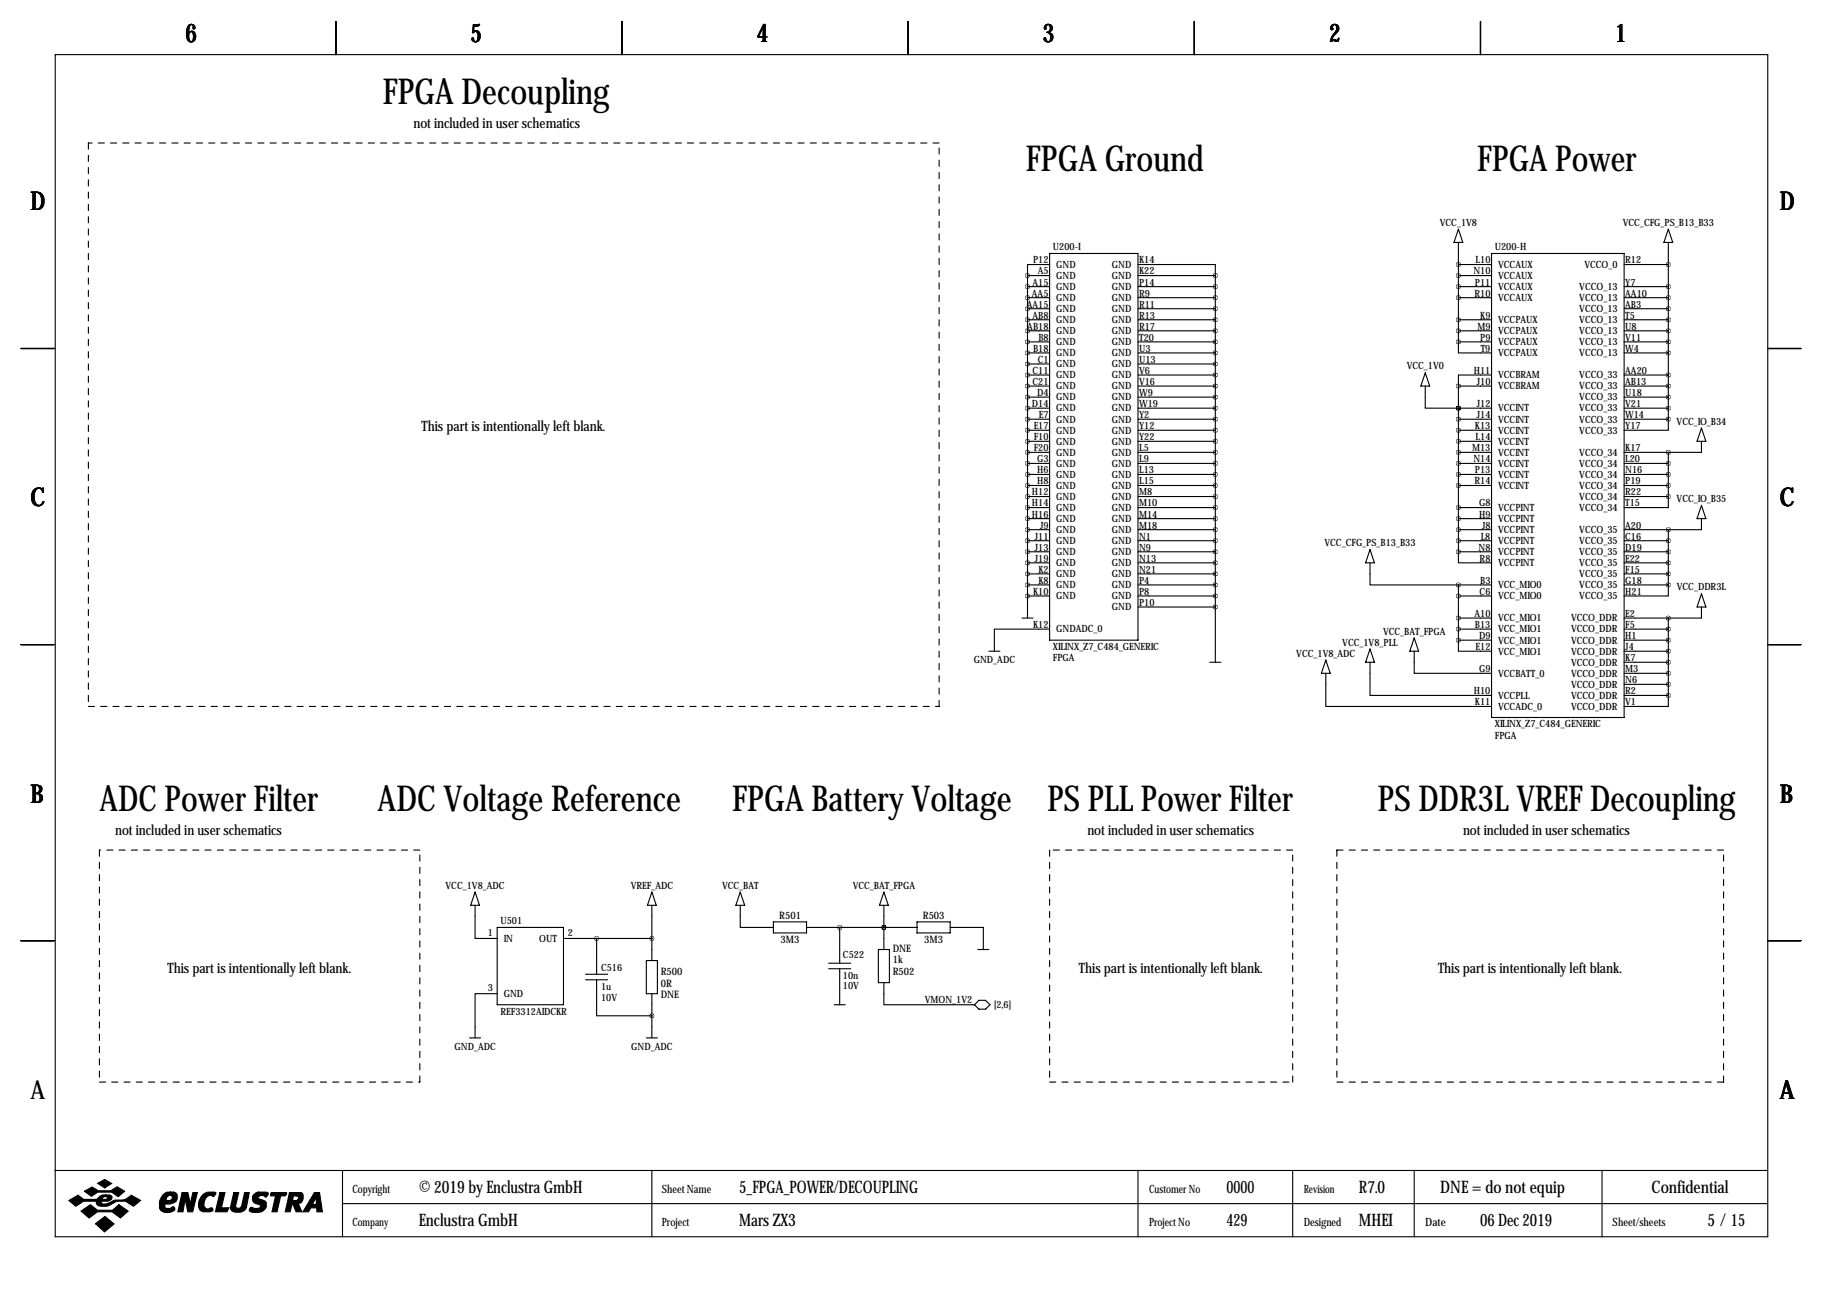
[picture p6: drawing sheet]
<svg xmlns="http://www.w3.org/2000/svg" width="419mm" height="297mm" viewBox="0 0 419 297" stroke-linecap="round" stroke-linejoin="round" font-family="sans-serif">
<g fill="none" stroke="#000" stroke-width=".25">
<path d="M12.7 12.6h393.7v271.7h-393.7zM77.2 4.9v7.7M143 4.9v7.7M208.8 4.9v7.7M274.6 4.9v7.7M340.4 4.9v7.7M241.3 58.3h20.3v88.9h-20.3zM335.3 52.7l1 3h-2zM335.3 55.7v22.9M342.9 58.3h30.5v106.7h-30.5zM383.5 52.7l1.1 3h-2.1zM383.5 55.7v40.7"/>
<path d="M236.2 63.4h5.1M236.2 65.9h5.1M236.2 68.4h5.1M236.2 73.5h5.1M236.2 76.1h5.1M236.2 78.6h5.1M236.2 71h5.1M236.2 63.4v78.7M241.3 60.8h-5.1v2.6M261.6 60.8h17.8v2.6M261.6 63.4h17.8M261.6 65.9h17.8"/>
<path d="M261.6 68.4h17.8M261.6 73.5h17.8M261.6 76.1h17.8M261.6 78.6h17.8M261.6 71h17.8M279.4 63.4v88.9M335.3 78.6v2.5h7.6M335.3 60.8h7.6M335.3 63.4h7.6M335.3 65.9h7.6M335.3 68.4h7.6M335.3 73.5h7.6"/>
<path d="M335.3 76.1h7.6M335.3 78.6h7.6M373.4 60.8h10.1M373.4 65.9h10.1M373.4 68.4h10.1M373.4 73.5h10.1M373.4 76.1h10.1M373.4 78.6h10.1M373.4 71h10.1M4.8 80.1h7.6M236.2 81.1h5.1M236.2 86.2h5.1"/>
<path d="M236.2 88.8h5.1M236.2 93.8h5.1M236.2 96.4h5.1M236.2 98.9h5.1M236.2 91.3h5.1M236.2 83.7h5.1M261.6 81.1h17.8M261.6 86.2h17.8M261.6 88.8h17.8M261.6 93.8h17.8M261.6 96.4h17.8M261.6 98.9h17.8"/>
<path d="M261.6 91.3h17.8M261.6 83.7h17.8M327.7 88.8v5h7.6M327.7 85.7l1 3.1h-2.1zM335.3 93.8h.1M335.3 88.8h7.6M335.3 93.8h7.6M335.3 96.4h7.6M335.3 98.9h7.6M335.3 88.8v38.1M342.9 86.2h-7.6v2.6M373.4 81.1h10.1"/>
<path d="M373.4 86.2h10.1M373.4 88.8h10.1M373.4 93.8h10.1M373.4 96.4h10.1M373.4 91.3h10.1M383.5 96.4v2.5h-10.1M391.2 98.4l1 3.1h-2.1zM406.4 80.1h7.6M236.2 101.5h5.1M236.2 104h5.1M236.2 106.5h5.1M236.2 109.1h5.1"/>
<path d="M236.2 111.6h5.1M236.2 116.7h5.1M236.2 119.2h5.1M236.2 114.2h5.1M261.6 101.5h17.8M261.6 104h17.8M261.6 106.5h17.8M261.6 109.1h17.8M261.6 111.6h17.8M261.6 116.7h17.8M261.6 119.2h17.8M261.6 114.2h17.8"/>
<path d="M335.3 101.5h7.6M335.3 104h7.6M335.3 106.5h7.6M335.3 109.1h7.6M335.3 111.6h7.6M335.3 116.7h7.6M335.3 119.2h7.6M373.4 106.5h10.1M373.4 109.1h10.1M373.4 111.6h10.1M373.4 114.2h10.1M383.5 114.2v2.5h-10.1"/>
<path d="M383.5 104v10.2M391.2 101.5v2.5h-17.8M391.2 116.2l1 3h-2.1zM391.2 119.2v2.6h-17.8M236.2 121.8h5.1M236.2 124.3h5.1M236.2 126.9h5.1M236.2 129.4h5.1M236.2 134.5h5.1M236.2 137h5.1M236.2 131.9h5.1M261.6 121.8h17.8"/>
<path d="M261.6 124.3h17.8M261.6 126.9h17.8M261.6 129.4h17.8M261.6 134.5h17.8M261.6 137h17.8M261.6 131.9h17.8M261.6 139.6h17.8M315 129.4v5.1h20.3M315 126.4l1 3h-2.1zM335.3 126.9v2.5h7.6M335.3 121.8h7.6M335.3 124.3h7.6"/>
<path d="M335.3 126.9h7.6M335.3 134.5h7.6M335.3 137h7.6M335.3 134.5v12.7M373.4 124.3h10.1M373.4 126.9h10.1M373.4 129.4h10.1M373.4 134.5h10.1M373.4 131.9h10.1M383.5 134.5v2.5h-10.1M383.5 121.8v12.7M391.2 139.6v2.5h-17.8"/>
<path d="M391.2 136.5l1 3.1h-2.1zM4.8 148.2h7.6M227.3 149.7h2.6M234.9 142.1h2.6M241.3 144.6h-12.7v5.1M278.1 152.3h2.6M304.8 154.8v7.6h38.1M304.8 151.8l1 3h-2zM315 152.3v7.6h27.9M315 149.2l1 3.1h-2.1zM325.1 149.7v5.1h17.8M325.1 146.7l1 3h-2z"/>
<path d="M335.3 147.2v2.5h7.6M335.3 142.1h7.6M335.3 144.6h7.6M335.3 147.2h7.6M373.4 159.9h10.1M373.4 144.6h10.1M373.4 147.2h10.1M373.4 149.7h10.1M373.4 152.3h10.1M373.4 154.8h10.1M373.4 157.3h10.1M383.5 159.9v2.5h-10.1"/>
<path d="M383.5 142.1v17.8M406.4 148.2h7.6M4.8 216.3h7.6M109.2 208.1v7.7h5.1M109.2 205.1l1 3h-2zM114.3 213.2h15.2v17.8h-15.2zM129.5 215.8h20.4M137.2 215.8v8.2M149.9 208.1v12.7M149.9 205.1l1 3h-2.1zM170.2 208.1v5.1h7.6M170.2 205.1l1 3h-2z"/>
<path d="M177.8 211.9h7.6v2.6h-7.6zM185.4 213.2h25.4M193 213.2v8.2M201.9 218.3h2.6v7.6h-2.6zM203.2 213.2h.1M203.2 208.1v10.2M203.2 205.1l1 3h-2zM210.8 211.9h7.6v2.6h-7.6zM218.4 213.2h7.7v5.1M224.8 218.3h2.5M406.4 216.3h7.6M107.9 238.6h2.6"/>
<path d="M114.3 228.5h-5.1v10.1M134.6 224h5.1M134.6 225.3h5.1M137.2 225.3v8.2h12.7M148.6 220.8h2.5v7.7h-2.5zM148.6 238.6h2.5M149.9 228.5v10.1M190.5 221.4h5.1M190.5 222.7h5.1M191.8 231h2.5M193 222.7v8.3M203.2 225.9v5.1h20.8"/>
<path d="M225 230h1.6l1 1-1 1h-1.6l-1-1zM12.6 269.1h393.7M78.7 269.1v15.2M78.7 276.7h327.6M149.9 269.1v15.2M261.6 269.1v15.2M297.2 269.1v15.2M325.1 269.1v15.2M368.3 269.1v15.2"/>
</g>
<g fill="#000" stroke="#000" stroke-width=".25">
<path d="M15.8 276l2.1-1.2 1.4 1h2.8l.3-.2a1.77 1.77 0 0 1 1.9-.9v.4l-.6 .2-.2 .5h.9l.3-.6-.4-.1v-.4h.9a.59 .59 0 0 1 .6 .7l-.2 .4-.8 .4h-1.4l-.1 .1 .1 .4a3.2 3.2 0 0 0 2.7-.7l.3-.1a4 4 0 0 0 3.8-1.1l2.1 1.2-1.6 1.3a4 4 0 0 0-5.5-.2 2.66 2.66 0 0 1-2.9-.2l-.1-.7h-3l-1.8 1.1zM19.4 273.9l1.8-1 1.4 .9h2.9l1.4-.9 1.8 1-1.5 1.2-1.5-1h-3.2l-1.5 .9zM22.5 272l1.6-.8 1.6 .9-1.6 1zM18.6 278.4l2.2-1.4 1.6 1.2h3.5l1.4-1.2 2.2 1.4-1.8 1.6-1.9-1.4h-3.4l-1.9 1.4zM37.4 274.7a1.75 1.75 0 0 1 1.8-.6v.7a.82 .82 0 0 0-.8 1.2h.6a.6 .6 0 0 0 .6-.5 .6 .6 0 0 0-.4-.7v-.7h.8l.5 .3a1.61 1.61 0 0 1 0 1.7 1.61 1.61 0 0 1-1.5 .7h-1v.9l.2 .1h.9l.7-.4 .4 .4a1.06 1.06 0 0 1-1.3 1 1.82 1.82 0 0 1-2.2-1.1 3.5 3.5 0 0 1 .7-3zM41.9 274.2h1.3l.5 2.6 .6-2.6h1.1l-1.1 4.4h-1.1l-.6-2.9-.5 2.9h-1.2zM46.7 274.6a2.78 2.78 0 0 1 2.9-.4l-.4 .9a1.32 1.32 0 0 0-2.1 .8l-.2 .8a.98 .98 0 0 0 1.1 1.2 .55 .55 0 0 1 .6-.2 .55 .55 0 0 1 .4 .6l-.7 .3-1.8-.1a1.79 1.79 0 0 1-.8-2.3zM50.5 274.2h1.2l-.8 3.5h1.7l-.4 .9h-2.7zM53.7 274.2h1.2l-.7 3.1a.73 .73 0 0 0 .7 .5 .73 .73 0 0 0 .7-.6l.6-3h1.1l-.7 3.4a2.28 2.28 0 0 1-3.6 .4v-.4zM58.3 274.7l.8-.6h2.1l.5 .2v.2l-.6 .7a.96 .96 0 0 0-1-.4 .96 .96 0 0 0-.8 .6l1.7 .8a1.71 1.71 0 0 1-.1 1.8 1.71 1.71 0 0 1-1.7 .8l-1.4-.2a.51 .51 0 0 1-.4-.7 .51 .51 0 0 1 .8-.2l1 .1a.52 .52 0 0 0 .6-.2 .52 .52 0 0 0-.2-.7 1.39 1.39 0 0 1-1.4-.6 1.39 1.39 0 0 1 .1-1.6zM62.2 274.4l.2-.2h3.5l-.1 .4-.3 .3h-1l-.8 3.7h-1.2l.8-3.7h-1.1zM66.5 274.2h1.7v.7h-.7l-.2 1.1h.9l.3-.3a.44 .44 0 0 0 .1-.5 .44 .44 0 0 0-.4-.3v-.7h1l.3 .2 .2 .3v.9a1.03 1.03 0 0 1-1.2 1l.9 2h-1.3l-.8-1.8h-.1l-.5 1.8h-1.1z"/>
<path d="M72.3 274.2h1.2l.6 4.4h-1.3v-.9h-1.3l-.6 .9h-1.3l1.7-2.7h1l-.4 .8 .2 .2h.4l.2-.2v-1.5l-.4 .7h-1zM21.9 281.3l2.2-1.6 2.1 1.7-2.2 1.8z"/>
</g>
<g fill="none" stroke="#000" stroke-width=".25" stroke-dasharray="1.4 1.4">
<path d="M20.3 32.9v129.5M215.9 32.9h-195.6M20.3 162.4h195.6M215.9 162.4v-129.5M22.9 195.4v53.4M96.5 195.4h-73.6M241.3 195.4v53.4M297.2 195.4h-55.9M307.3 195.4v53.4M396.2 195.4h-88.9M22.9 248.8h73.6M96.5 248.8v-53.4"/>
<path d="M241.3 248.8h55.9M297.2 248.8v-53.4M307.3 248.8h88.9M396.2 248.8v-53.4"/>
</g>
<path d="M236.2 131.9a.05 .05 0 0 0 .1 0 .05 .05 0 0 0-.1 0zM236.2 129.4a.05 .05 0 0 0 .1 0 .05 .05 0 0 0-.1 0zM236.2 126.9a.05 .05 0 0 0 .1 0 .05 .05 0 0 0-.1 0zM236.2 124.3a.05 .05 0 0 0 .1 0 .05 .05 0 0 0-.1 0zM236.2 121.8a.05 .05 0 0 0 .1 0 .05 .05 0 0 0-.1 0zM236.2 119.2a.05 .05 0 0 0 .1 0 .05 .05 0 0 0-.1 0zM236.2 116.7a.05 .05 0 0 0 .1 0 .05 .05 0 0 0-.1 0zM236.2 114.2a.05 .05 0 0 0 .1 0 .05 .05 0 0 0-.1 0zM236.2 111.6a.05 .05 0 0 0 .1 0 .05 .05 0 0 0-.1 0zM236.2 109.1a.05 .05 0 0 0 .1 0 .05 .05 0 0 0-.1 0zM236.2 106.5a.05 .05 0 0 0 .1 0 .05 .05 0 0 0-.1 0zM236.2 104a.05 .05 0 0 0 .1 0 .05 .05 0 0 0-.1 0zM236.2 101.5a.05 .05 0 0 0 .1 0 .05 .05 0 0 0-.1 0zM236.2 98.9a.05 .05 0 0 0 .1 0 .05 .05 0 0 0-.1 0zM236.2 96.4a.05 .05 0 0 0 .1 0 .05 .05 0 0 0-.1 0zM236.2 93.8a.05 .05 0 0 0 .1 0 .05 .05 0 0 0-.1 0zM236.2 91.3a.05 .05 0 0 0 .1 0 .05 .05 0 0 0-.1 0zM236.2 88.8a.05 .05 0 0 0 .1 0 .05 .05 0 0 0-.1 0zM236.2 86.2a.05 .05 0 0 0 .1 0 .05 .05 0 0 0-.1 0zM236.2 83.7a.05 .05 0 0 0 .1 0 .05 .05 0 0 0-.1 0zM236.2 81.1a.05 .05 0 0 0 .1 0 .05 .05 0 0 0-.1 0zM236.2 78.6a.05 .05 0 0 0 .1 0 .05 .05 0 0 0-.1 0zM236.2 76.1a.05 .05 0 0 0 .1 0 .05 .05 0 0 0-.1 0zM236.2 73.5a.05 .05 0 0 0 .1 0 .05 .05 0 0 0-.1 0zM236.2 71a.05 .05 0 0 0 .1 0 .05 .05 0 0 0-.1 0zM236.2 68.4a.05 .05 0 0 0 .1 0 .05 .05 0 0 0-.1 0zM236.2 65.9a.05 .05 0 0 0 .1 0 .05 .05 0 0 0-.1 0zM236.2 63.4a.05 .05 0 0 0 .1 0 .05 .05 0 0 0-.1 0zM236.2 134.5a.05 .05 0 0 0 .1 0 .05 .05 0 0 0-.1 0zM236.2 137a.05 .05 0 0 0 .1 0 .05 .05 0 0 0-.1 0zM383.5 142.1a.05 .05 0 0 0 .1 0 .05 .05 0 0 0-.1 0zM383.5 144.6a.05 .05 0 0 0 .1 0 .05 .05 0 0 0-.1 0zM383.5 147.2a.05 .05 0 0 0 .1 0 .05 .05 0 0 0-.1 0zM383.5 149.7a.05 .05 0 0 0 .1 0 .05 .05 0 0 0-.1 0zM383.5 152.3a.05 .05 0 0 0 .1 0 .05 .05 0 0 0-.1 0zM383.5 154.8a.05 .05 0 0 0 .1 0 .05 .05 0 0 0-.1 0zM383.5 157.3a.05 .05 0 0 0 .1 0 .05 .05 0 0 0-.1 0zM383.5 159.9a.05 .05 0 0 0 .1 0 .05 .05 0 0 0-.1 0zM383.5 121.8a.05 .05 0 0 0 .1 0 .05 .05 0 0 0-.1 0zM383.5 124.3a.05 .05 0 0 0 .1 0 .05 .05 0 0 0-.1 0zM383.5 126.9a.05 .05 0 0 0 .1 0 .05 .05 0 0 0-.1 0zM383.5 129.4a.05 .05 0 0 0 .1 0 .05 .05 0 0 0-.1 0zM383.5 131.9a.05 .05 0 0 0 .1 0 .05 .05 0 0 0-.1 0zM383.5 104a.05 .05 0 0 0 .1 0 .05 .05 0 0 0-.1 0zM383.5 106.5a.05 .05 0 0 0 .1 0 .05 .05 0 0 0-.1 0zM383.5 109.1a.05 .05 0 0 0 .1 0 .05 .05 0 0 0-.1 0zM383.5 111.6a.05 .05 0 0 0 .1 0 .05 .05 0 0 0-.1 0zM383.5 114.2a.05 .05 0 0 0 .1 0 .05 .05 0 0 0-.1 0zM383.5 68.4a.05 .05 0 0 0 .1 0 .05 .05 0 0 0-.1 0zM383.5 65.9a.05 .05 0 0 0 .1 0 .05 .05 0 0 0-.1 0zM383.5 71a.05 .05 0 0 0 .1 0 .05 .05 0 0 0-.1 0zM383.5 73.5a.05 .05 0 0 0 .1 0 .05 .05 0 0 0-.1 0zM383.5 76.1a.05 .05 0 0 0 .1 0 .05 .05 0 0 0-.1 0zM383.5 78.6a.05 .05 0 0 0 .1 0 .05 .05 0 0 0-.1 0zM383.5 86.2a.05 .05 0 0 0 .1 0 .05 .05 0 0 0-.1 0zM383.5 88.8a.05 .05 0 0 0 .1 0 .05 .05 0 0 0-.1 0zM383.5 91.3a.05 .05 0 0 0 .1 0 .05 .05 0 0 0-.1 0zM383.5 93.8a.05 .05 0 0 0 .1 0 .05 .05 0 0 0-.1 0zM383.5 96.4a.05 .05 0 0 0 .1 0 .05 .05 0 0 0-.1 0zM335.2 96.4a.05 .05 0 0 0 .1 0 .05 .05 0 0 0-.1 0zM335.2 93.8a.05 .05 0 0 0 .1 0 .05 .05 0 0 0-.1 0zM335.2 98.9a.05 .05 0 0 0 .1 0 .05 .05 0 0 0-.1 0zM335.2 101.5a.05 .05 0 0 0 .1 0 .05 .05 0 0 0-.1 0zM335.2 104a.05 .05 0 0 0 .1 0 .05 .05 0 0 0-.1 0zM335.2 106.5a.05 .05 0 0 0 .1 0 .05 .05 0 0 0-.1 0zM335.2 126.9a.05 .05 0 0 0 .1 0 .05 .05 0 0 0-.1 0zM335.2 124.3a.05 .05 0 0 0 .1 0 .05 .05 0 0 0-.1 0zM335.2 121.8a.05 .05 0 0 0 .1 0 .05 .05 0 0 0-.1 0zM335.2 119.2a.05 .05 0 0 0 .1 0 .05 .05 0 0 0-.1 0zM335.2 116.7a.05 .05 0 0 0 .1 0 .05 .05 0 0 0-.1 0zM335.2 111.6a.05 .05 0 0 0 .1 0 .05 .05 0 0 0-.1 0zM335.2 109.1a.05 .05 0 0 0 .1 0 .05 .05 0 0 0-.1 0zM335.2 93.8a.05 .05 0 0 0 .1 0 .05 .05 0 0 0-.1 0zM335.2 88.8a.05 .05 0 0 0 .1 0 .05 .05 0 0 0-.1 0zM335.2 60.8a.05 .05 0 0 0 .1 0 .05 .05 0 0 0-.1 0zM335.2 63.4a.05 .05 0 0 0 .1 0 .05 .05 0 0 0-.1 0zM335.2 65.9a.05 .05 0 0 0 .1 0 .05 .05 0 0 0-.1 0zM335.2 68.4a.05 .05 0 0 0 .1 0 .05 .05 0 0 0-.1 0zM335.2 73.5a.05 .05 0 0 0 .1 0 .05 .05 0 0 0-.1 0zM335.2 76.1a.05 .05 0 0 0 .1 0 .05 .05 0 0 0-.1 0zM335.2 78.6a.05 .05 0 0 0 .1 0 .05 .05 0 0 0-.1 0zM335.2 144.6a.05 .05 0 0 0 .1 0 .05 .05 0 0 0-.1 0zM335.2 147.2a.05 .05 0 0 0 .1 0 .05 .05 0 0 0-.1 0zM383.5 134.5a.05 .05 0 0 0 .1 0 .05 .05 0 0 0-.1 0zM137.1 215.8a.05 .05 0 0 0 .1 0 .05 .05 0 0 0-.1 0zM383.5 81.1a.05 .05 0 0 0 .1 0 .05 .05 0 0 0-.1 0zM383.5 60.8a.05 .05 0 0 0 .1 0 .05 .05 0 0 0-.1 0zM193 213.2a.05 .05 0 0 0 .1 0 .05 .05 0 0 0-.1 0zM149.8 215.8a.05 .05 0 0 0 .1 0 .05 .05 0 0 0-.1 0zM149.8 233.5a.05 .05 0 0 0 .1 0 .05 .05 0 0 0-.1 0zM335.2 134.5a.05 .05 0 0 0 .1 0 .05 .05 0 0 0-.1 0zM335.2 142.1a.05 .05 0 0 0 .1 0 .05 .05 0 0 0-.1 0zM335.2 137a.05 .05 0 0 0 .1 0 .05 .05 0 0 0-.1 0z" fill="#000" stroke="#000" stroke-width="1"/>
<g font-size="8.2">
<text x="88" y="24">FPGA Decoupling</text>
<text x="235.9" y="39.2">FPGA Ground</text>
<text x="339.6" y="39.2">FPGA Power</text>
<text x="22.9" y="186.5">ADC Power Filter</text>
<text x="86.8" y="186.5">ADC Voltage Reference</text>
<text x="168.3" y="186.5">FPGA Battery Voltage</text>
<text x="240.8" y="186.5">PS PLL Power Filter</text>
<text x="316.8" y="186.5">PS DDR3L VREF Decoupling</text>
</g>
<g font-size="5.9">
<text x="42.7" y="9.8">6</text>
<text x="108.2" y="9.8">5</text>
<text x="174" y="9.8">4</text>
<text x="239.8" y="9.8">3</text>
<text x="305.6" y="9.8">2</text>
<text x="371.3" y="9.8">1</text>
<text x="7" y="48.4">D</text>
<text x="409.2" y="48.4">D</text>
<text x="7" y="116.4">C</text>
<text x="409.2" y="116.4">C</text>
<text x="7" y="184.5">B</text>
<text x="409.2" y="184.5">B</text>
<text x="7" y="252.6">A</text>
<text x="409.2" y="252.6">A</text>
</g>
<g font-size="4">
<text x="96.3" y="274.2">© 2019 by Enclustra GmbH</text>
<text x="169.9" y="274.2">5_FPGA_POWER/DECOUPLING</text>
<text x="281.9" y="274.2">0000</text>
<text x="312.4" y="274.2">R7.0</text>
<text x="331.1" y="274.2">DNE = do not equip</text>
<text x="379.7" y="274.2">Confidential</text>
<text x="96.3" y="281.8">Enclustra GmbH</text>
<text x="169.9" y="281.8">Mars ZX3</text>
<text x="281.9" y="281.8">429</text>
<text x="312.4" y="281.8">MHEI</text>
<text x="340.3" y="281.8">06 Dec 2019</text>
<text x="392.6" y="281.8">5 / 15</text>
</g>
<g font-size="3.3">
<text x="95" y="29.3">not included in user schematics</text>
<text x="96.9" y="99.2">This part is intentionally left blank.</text>
<text x="26.5" y="191.9">not included in user schematics</text>
<text x="250" y="191.9">not included in user schematics</text>
<text x="336.3" y="191.9">not included in user schematics</text>
<text x="38.5" y="223.6">This part is intentionally left blank.</text>
<text x="248.1" y="223.6">This part is intentionally left blank.</text>
<text x="330.6" y="223.6">This part is intentionally left blank.</text>
</g>
<g font-size="2.6">
<text x="81" y="274.2">Copyright</text>
<text x="152.1" y="274.2">Sheet Name</text>
<text x="264.2" y="274.2">Customer No</text>
<text x="299.7" y="274.2">Revision</text>
<text x="81" y="281.8">Company</text>
<text x="152.1" y="281.8">Project</text>
<text x="264.2" y="281.8">Project No</text>
<text x="299.7" y="281.8">Designed</text>
<text x="327.7" y="281.8">Date</text>
<text x="370.7" y="281.8">Sheet/sheets</text>
</g>
<g font-size="2.4">
<text x="179.1" y="211.2">R501</text>
<text x="212.1" y="211.2">R503</text>
<text x="179.5" y="216.8">3M3</text>
<text x="205.2" y="221.3">1k</text>
<text x="205.2" y="218.8">DNE</text>
<text x="212.5" y="216.8">3M3</text>
<text x="151.9" y="224.1">R500</text>
<text x="151.9" y="227">0R</text>
<text x="205.2" y="224.2">R502</text>
<text x="151.9" y="229.5">DNE</text>
</g>
<g font-size="2.3">
<text x="331" y="51.9">VCC_1V8</text>
<text x="373.1" y="51.9">VCC_CFG_PS_B13_B33</text>
<text x="242.1" y="57.5">U200-I</text>
<text x="343.7" y="57.5">U200-H</text>
<text x="237.4" y="65.6">A15</text>
<text x="237.5" y="60.6">P12</text>
<text x="238.6" y="63.1">A5</text>
<text x="242.8" y="64.1">GND</text>
<text x="242.8" y="61.6">GND</text>
<text x="255.6" y="61.6">GND</text>
<text x="255.6" y="64.1">GND</text>
<text x="261.9" y="60.6">K14</text>
<text x="261.9" y="63.1">K22</text>
<text x="261.9" y="65.6">P14</text>
<text x="338.7" y="63.1">N10</text>
<text x="339.1" y="65.6">P11</text>
<text x="339.2" y="60.6">L10</text>
<text x="344.4" y="61.6">VCCAUX</text>
<text x="344.4" y="64.1">VCCAUX</text>
<text x="364.2" y="61.6">VCCO_0</text>
<text x="373.6" y="60.6">R12</text>
<text x="373.6" y="65.6">Y7</text>
<text x="236.1" y="70.7">AA15</text>
<text x="237.2" y="68.2">AA5</text>
<text x="242.8" y="66.7">GND</text>
<text x="242.8" y="69.2">GND</text>
<text x="242.8" y="71.7">GND</text>
<text x="255.6" y="66.7">GND</text>
<text x="255.6" y="69.2">GND</text>
<text x="255.6" y="71.7">GND</text>
<text x="261.9" y="68.2">R9</text>
<text x="261.9" y="70.7">R11</text>
<text x="339" y="68.2">R10</text>
<text x="344.4" y="66.7">VCCAUX</text>
<text x="344.4" y="69.2">VCCAUX</text>
<text x="363.1" y="69.2">VCCO_13</text>
<text x="363.1" y="71.7">VCCO_13</text>
<text x="363.1" y="66.7">VCCO_13</text>
<text x="373.6" y="68.2">AA10</text>
<text x="373.6" y="70.7">AB3</text>
<text x="236.2" y="75.8">AB18</text>
<text x="237.4" y="73.3">AB8</text>
<text x="242.8" y="74.3">GND</text>
<text x="242.8" y="76.8">GND</text>
<text x="255.6" y="74.3">GND</text>
<text x="255.6" y="76.8">GND</text>
<text x="261.9" y="73.3">R13</text>
<text x="261.9" y="75.8">R17</text>
<text x="339.6" y="75.8">M9</text>
<text x="340.3" y="73.3">K9</text>
<text x="344.4" y="74.3">VCCPAUX</text>
<text x="344.4" y="76.8">VCCPAUX</text>
<text x="363.1" y="74.3">VCCO_13</text>
<text x="363.1" y="76.8">VCCO_13</text>
<text x="373.6" y="73.3">T5</text>
<text x="373.6" y="75.8">U8</text>
<text x="237.5" y="80.9">B18</text>
<text x="238.6" y="83.4">C1</text>
<text x="238.7" y="78.3">B8</text>
<text x="242.8" y="79.4">GND</text>
<text x="242.8" y="81.9">GND</text>
<text x="255.6" y="79.4">GND</text>
<text x="255.6" y="81.9">GND</text>
<text x="261.9" y="78.3">T20</text>
<text x="261.9" y="80.9">U3</text>
<text x="261.9" y="83.4">U13</text>
<text x="340.3" y="78.3">P9</text>
<text x="340.4" y="80.9">T9</text>
<text x="344.4" y="79.4">VCCPAUX</text>
<text x="344.4" y="81.9">VCCPAUX</text>
<text x="363.1" y="79.4">VCCO_13</text>
<text x="363.1" y="81.9">VCCO_13</text>
<text x="373.6" y="78.3">V11</text>
<text x="373.6" y="80.9">W4</text>
<text x="237.4" y="86">C11</text>
<text x="237.4" y="88.5">C21</text>
<text x="242.8" y="84.4">GND</text>
<text x="242.8" y="87">GND</text>
<text x="242.8" y="89.5">GND</text>
<text x="255.6" y="84.4">GND</text>
<text x="255.6" y="87">GND</text>
<text x="255.6" y="89.5">GND</text>
<text x="261.9" y="86">V6</text>
<text x="261.9" y="88.5">V16</text>
<text x="323.4" y="84.9">VCC_1V0</text>
<text x="338.8" y="86">H11</text>
<text x="339.5" y="88.5">J10</text>
<text x="344.4" y="87">VCCBRAM</text>
<text x="344.4" y="89.5">VCCBRAM</text>
<text x="363.1" y="87">VCCO_33</text>
<text x="363.1" y="89.5">VCCO_33</text>
<text x="373.6" y="86">AA20</text>
<text x="373.6" y="88.5">AB13</text>
<text x="237.2" y="93.6">D14</text>
<text x="238.5" y="91">D4</text>
<text x="242.8" y="92.1">GND</text>
<text x="242.8" y="94.6">GND</text>
<text x="255.6" y="92.1">GND</text>
<text x="255.6" y="94.6">GND</text>
<text x="261.9" y="91">W9</text>
<text x="261.9" y="93.6">W19</text>
<text x="339.5" y="93.6">J12</text>
<text x="344.4" y="94.6">VCCINT</text>
<text x="363.1" y="92.1">VCCO_33</text>
<text x="363.1" y="94.6">VCCO_33</text>
<text x="373.6" y="91">U18</text>
<text x="373.6" y="93.6">V21</text>
<text x="237.6" y="98.7">E17</text>
<text x="237.6" y="101.2">F10</text>
<text x="238.8" y="96.1">E7</text>
<text x="242.8" y="97.1">GND</text>
<text x="242.8" y="99.7">GND</text>
<text x="255.6" y="97.1">GND</text>
<text x="255.6" y="99.7">GND</text>
<text x="261.9" y="96.1">Y2</text>
<text x="261.9" y="98.7">Y12</text>
<text x="261.9" y="101.2">Y22</text>
<text x="339.1" y="98.7">K13</text>
<text x="339.2" y="101.2">L14</text>
<text x="339.5" y="96.1">J14</text>
<text x="344.4" y="97.1">VCCINT</text>
<text x="344.4" y="99.7">VCCINT</text>
<text x="363.1" y="97.1">VCCO_33</text>
<text x="363.1" y="99.7">VCCO_33</text>
<text x="373.6" y="96.1">W14</text>
<text x="373.6" y="98.7">Y17</text>
<text x="385.4" y="97.6">VCC_IO_B34</text>
<text x="237.6" y="103.7">F20</text>
<text x="238.5" y="106.3">G3</text>
<text x="242.8" y="102.2">GND</text>
<text x="242.8" y="104.8">GND</text>
<text x="242.8" y="107.3">GND</text>
<text x="255.6" y="104.8">GND</text>
<text x="255.6" y="107.3">GND</text>
<text x="255.6" y="102.2">GND</text>
<text x="261.9" y="103.7">L5</text>
<text x="261.9" y="106.3">L9</text>
<text x="338.4" y="103.7">M13</text>
<text x="338.7" y="106.3">N14</text>
<text x="344.4" y="102.2">VCCINT</text>
<text x="344.4" y="104.8">VCCINT</text>
<text x="344.4" y="107.3">VCCINT</text>
<text x="363.1" y="104.8">VCCO_34</text>
<text x="363.1" y="107.3">VCCO_34</text>
<text x="373.6" y="103.7">K17</text>
<text x="373.6" y="106.3">L20</text>
<text x="237.2" y="113.9">H12</text>
<text x="238.5" y="108.8">H6</text>
<text x="238.5" y="111.4">H8</text>
<text x="242.8" y="109.8">GND</text>
<text x="242.8" y="112.4">GND</text>
<text x="255.6" y="109.8">GND</text>
<text x="255.6" y="112.4">GND</text>
<text x="261.9" y="108.8">L13</text>
<text x="261.9" y="111.4">L15</text>
<text x="261.9" y="113.9">M8</text>
<text x="339" y="111.4">R14</text>
<text x="339.1" y="108.8">P13</text>
<text x="344.4" y="109.8">VCCINT</text>
<text x="344.4" y="112.4">VCCINT</text>
<text x="363.1" y="109.8">VCCO_34</text>
<text x="363.1" y="112.4">VCCO_34</text>
<text x="373.6" y="108.8">N16</text>
<text x="373.6" y="111.4">P19</text>
<text x="373.6" y="113.9">R22</text>
<text x="237.2" y="116.4">H14</text>
<text x="237.2" y="119">H16</text>
<text x="242.8" y="114.9">GND</text>
<text x="242.8" y="117.5">GND</text>
<text x="255.6" y="114.9">GND</text>
<text x="255.6" y="117.5">GND</text>
<text x="261.9" y="116.4">M10</text>
<text x="261.9" y="119">M14</text>
<text x="340.1" y="116.4">G8</text>
<text x="340.1" y="119">H9</text>
<text x="344.4" y="117.5">VCCPINT</text>
<text x="363.1" y="114.9">VCCO_34</text>
<text x="363.1" y="117.5">VCCO_34</text>
<text x="373.6" y="116.4">T15</text>
<text x="385.4" y="115.4">VCC_IO_B35</text>
<text x="237.9" y="124.1">J11</text>
<text x="239.1" y="121.5">J9</text>
<text x="242.8" y="120">GND</text>
<text x="242.8" y="122.5">GND</text>
<text x="242.8" y="125.1">GND</text>
<text x="255.6" y="120">GND</text>
<text x="255.6" y="122.5">GND</text>
<text x="255.6" y="125.1">GND</text>
<text x="261.9" y="121.5">M18</text>
<text x="261.9" y="124.1">N1</text>
<text x="304.5" y="125.6">VCC_CFG_PS_B13_B33</text>
<text x="340.4" y="124.1">L8</text>
<text x="340.7" y="121.5">J8</text>
<text x="344.4" y="120">VCCPINT</text>
<text x="344.4" y="122.5">VCCPINT</text>
<text x="344.4" y="125.1">VCCPINT</text>
<text x="363.1" y="122.5">VCCO_35</text>
<text x="363.1" y="125.1">VCCO_35</text>
<text x="373.6" y="121.5">A20</text>
<text x="373.6" y="124.1">C16</text>
<text x="237.9" y="126.6">J13</text>
<text x="237.9" y="129.1">J19</text>
<text x="238.7" y="131.7">K2</text>
<text x="242.8" y="127.6">GND</text>
<text x="242.8" y="130.2">GND</text>
<text x="255.6" y="127.6">GND</text>
<text x="255.6" y="130.2">GND</text>
<text x="261.9" y="126.6">N9</text>
<text x="261.9" y="129.1">N13</text>
<text x="261.9" y="131.7">N21</text>
<text x="339.9" y="126.6">N8</text>
<text x="340.2" y="129.1">R8</text>
<text x="344.4" y="127.6">VCCPINT</text>
<text x="344.4" y="130.2">VCCPINT</text>
<text x="363.1" y="127.6">VCCO_35</text>
<text x="363.1" y="130.2">VCCO_35</text>
<text x="373.6" y="126.6">D19</text>
<text x="373.6" y="129.1">E22</text>
<text x="373.6" y="131.7">F15</text>
<text x="237.5" y="136.8">K10</text>
<text x="238.7" y="134.2">K8</text>
<text x="242.8" y="132.7">GND</text>
<text x="242.8" y="135.2">GND</text>
<text x="242.8" y="137.8">GND</text>
<text x="255.6" y="132.7">GND</text>
<text x="255.6" y="135.2">GND</text>
<text x="255.6" y="137.8">GND</text>
<text x="261.9" y="134.2">P4</text>
<text x="261.9" y="136.8">P8</text>
<text x="340.2" y="136.8">C6</text>
<text x="340.3" y="134.2">B3</text>
<text x="344.4" y="135.2">VCC_MIO0</text>
<text x="344.4" y="137.8">VCC_MIO0</text>
<text x="363.1" y="132.7">VCCO_35</text>
<text x="363.1" y="135.2">VCCO_35</text>
<text x="363.1" y="137.8">VCCO_35</text>
<text x="373.6" y="134.2">G18</text>
<text x="373.6" y="136.8">H21</text>
<text x="385.5" y="135.7">VCC_DDR3L</text>
<text x="255.6" y="140.3">GND</text>
<text x="261.9" y="139.3">P10</text>
<text x="339" y="141.8">A10</text>
<text x="344.4" y="142.9">VCC_MIO1</text>
<text x="361.2" y="142.9">VCCO_DDR</text>
<text x="373.6" y="141.8">E2</text>
<text x="237.5" y="144.4">K12</text>
<text x="242.1" y="149.5">XILINX_Z7_C484_GENERIC</text>
<text x="242.8" y="145.4">GNDADC_0</text>
<text x="308.6" y="148.4">VCC_1V8_PLL</text>
<text x="318" y="145.9">VCC_BAT_FPGA</text>
<text x="339.1" y="144.4">B13</text>
<text x="339.2" y="149.5">E12</text>
<text x="340.1" y="146.9">D9</text>
<text x="344.4" y="145.4">VCC_MIO1</text>
<text x="344.4" y="147.9">VCC_MIO1</text>
<text x="361.2" y="145.4">VCCO_DDR</text>
<text x="361.2" y="147.9">VCCO_DDR</text>
<text x="373.6" y="144.4">F5</text>
<text x="373.6" y="146.9">H1</text>
<text x="373.6" y="149.5">J4</text>
<text x="223.9" y="152.5">GND_ADC</text>
<text x="242.1" y="152">FPGA</text>
<text x="298" y="151">VCC_1V8_ADC</text>
<text x="340.1" y="154.5">G9</text>
<text x="344.4" y="150.5">VCC_MIO1</text>
<text x="344.4" y="155.6">VCCBATT_0</text>
<text x="361.2" y="150.5">VCCO_DDR</text>
<text x="361.2" y="153">VCCO_DDR</text>
<text x="361.2" y="155.6">VCCO_DDR</text>
<text x="373.6" y="152">K7</text>
<text x="373.6" y="154.5">M3</text>
<text x="338.8" y="159.6">H10</text>
<text x="344.4" y="160.6">VCCPLL</text>
<text x="361.2" y="158.1">VCCO_DDR</text>
<text x="361.2" y="160.6">VCCO_DDR</text>
<text x="373.6" y="157.1">N6</text>
<text x="373.6" y="159.6">R2</text>
<text x="339.1" y="162.2">K11</text>
<text x="343.7" y="167.3">XILINX_Z7_C484_GENERIC</text>
<text x="344.4" y="163.2">VCCADC_0</text>
<text x="361.2" y="163.2">VCCO_DDR</text>
<text x="373.6" y="162.2">V1</text>
<text x="343.7" y="169.8">FPGA</text>
<text x="102.4" y="204.3">VCC_1V8_ADC</text>
<text x="145" y="204.3">VREF_ADC</text>
<text x="166" y="204.3">VCC_BAT</text>
<text x="196" y="204.3">VCC_BAT_FPGA</text>
<text x="112.1" y="215.3">1</text>
<text x="115.1" y="212.5">U501</text>
<text x="130.6" y="215.3">2</text>
<text x="115.8" y="216.5">IN</text>
<text x="124" y="216.5">OUT</text>
<text x="193.8" y="220.3">C522</text>
<text x="112.1" y="228">3</text>
<text x="138.2" y="223.1">C516</text>
<text x="138.2" y="227.7">1u</text>
<text x="193.8" y="225.2">10n</text>
<text x="193.8" y="227.5">10V</text>
<text x="115.1" y="233.3">REF3312AIDCKR</text>
<text x="115.8" y="229.2">GND</text>
<text x="138.2" y="230.2">10V</text>
<text x="212.6" y="230.6">VMON_1V2</text>
<text x="228.4" y="231.8">[2,6]</text>
<text x="104.5" y="241.4">GND_ADC</text>
<text x="145.1" y="241.4">GND_ADC</text>
</g>
</svg>
